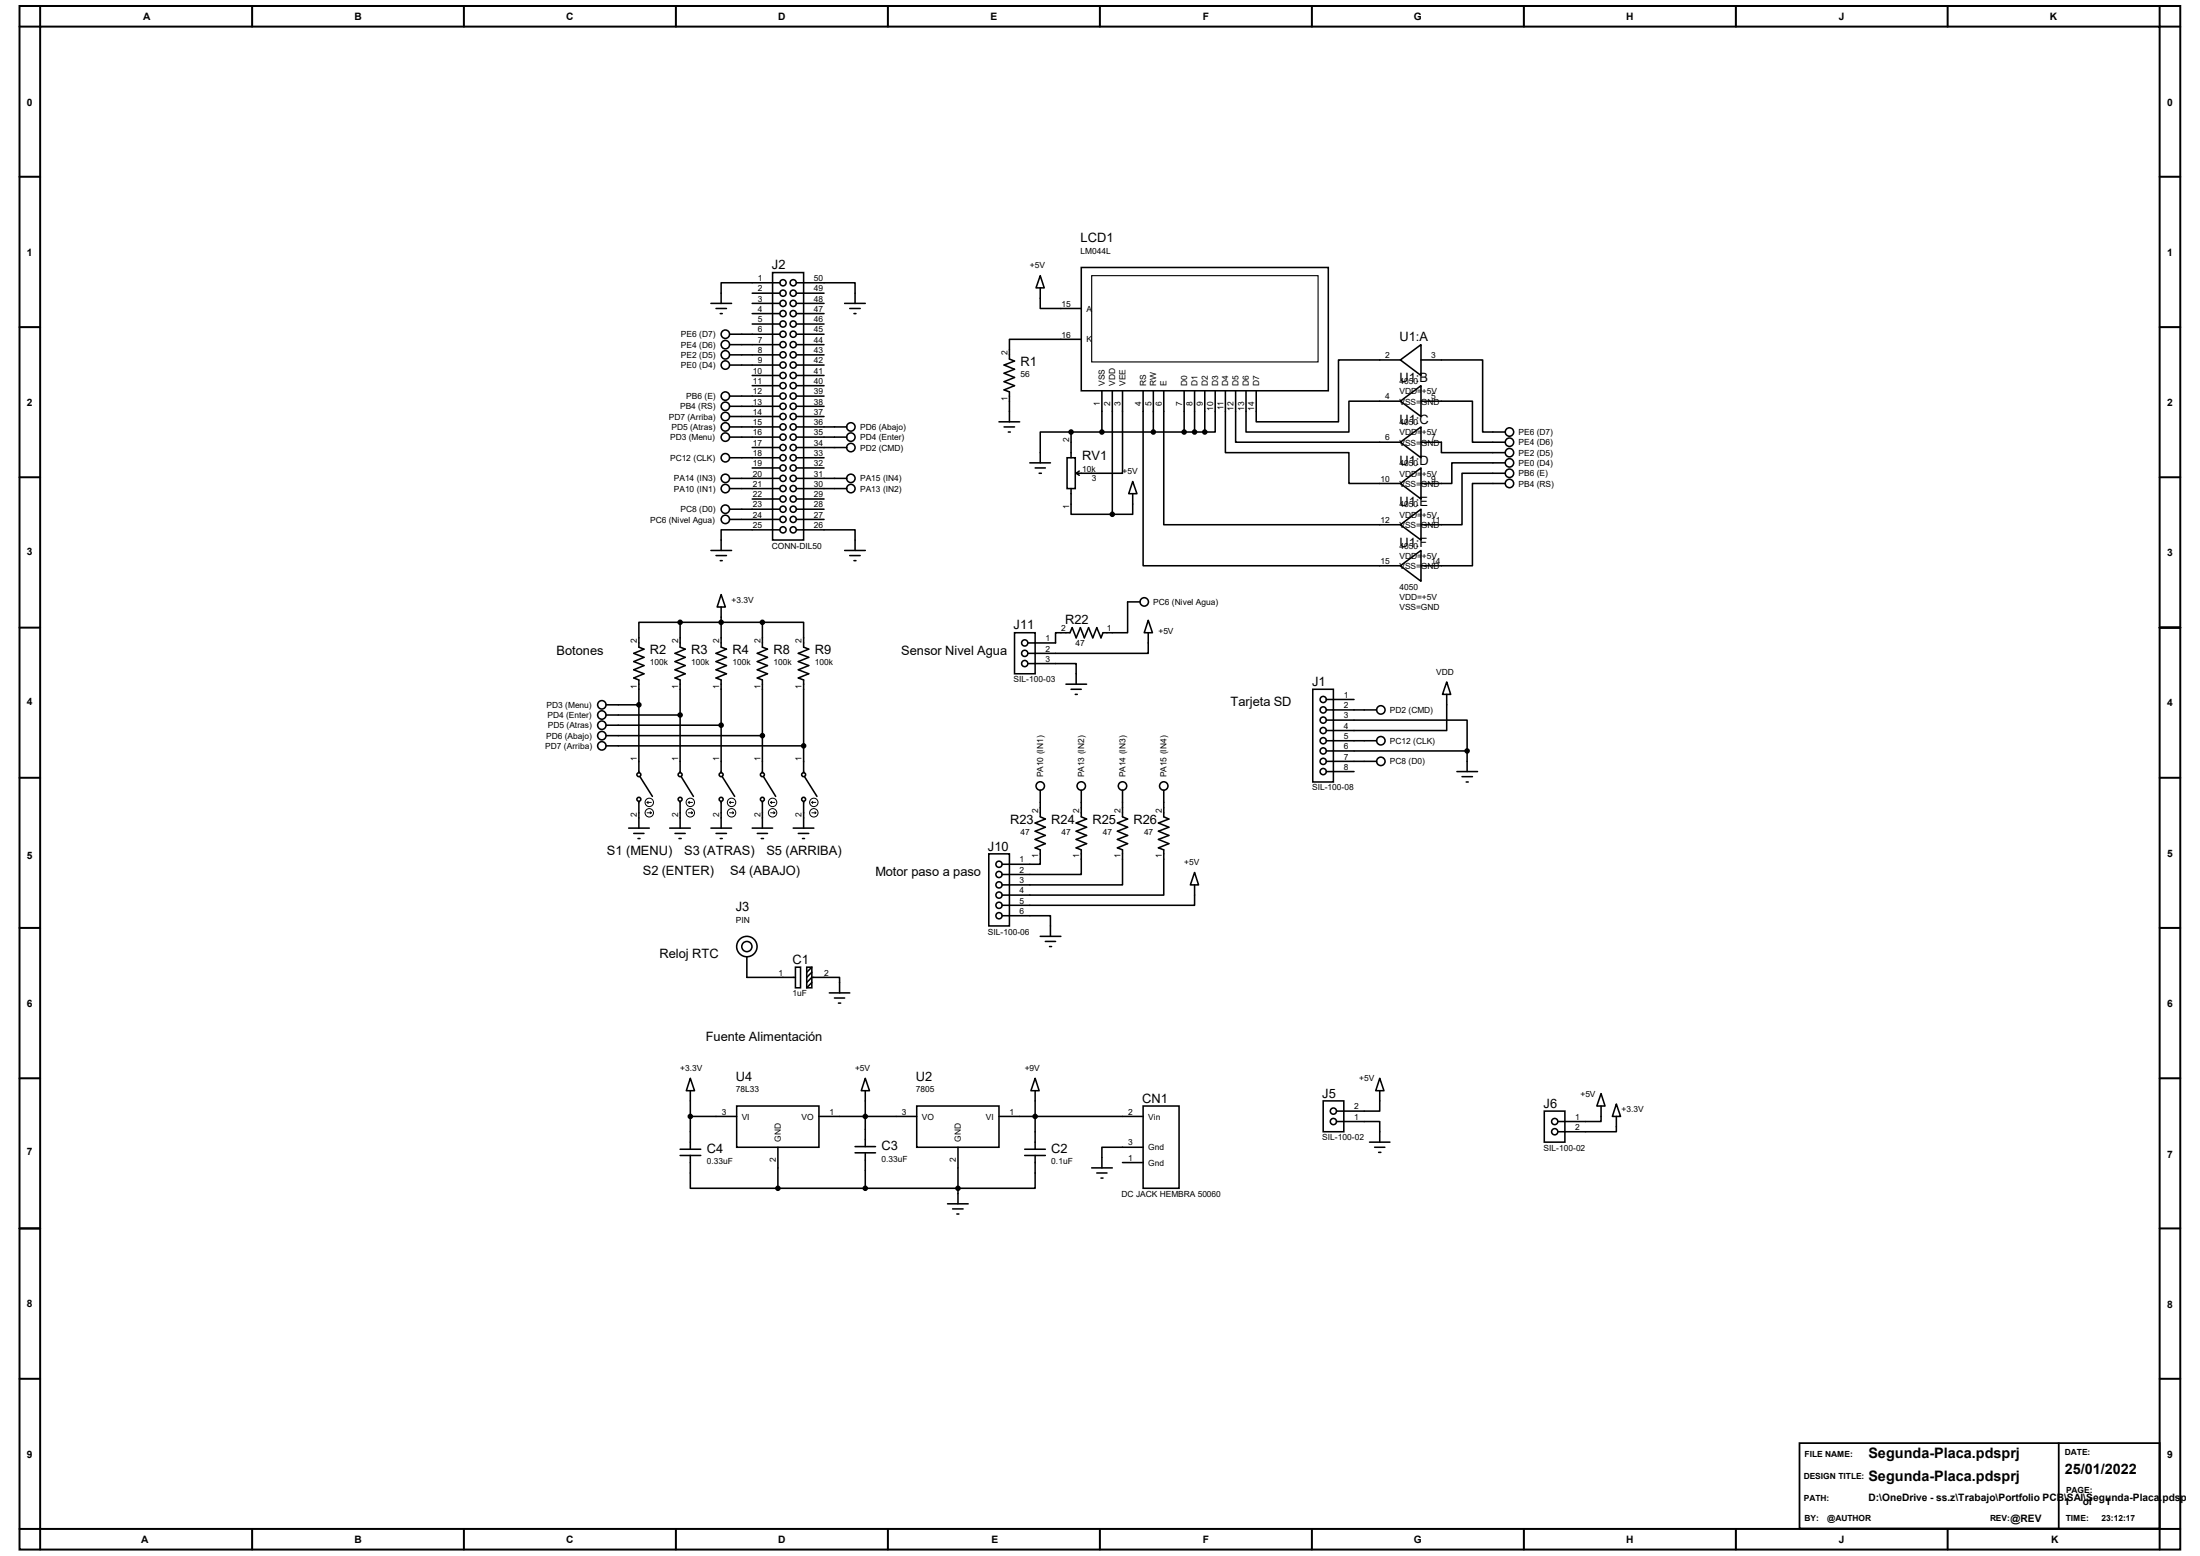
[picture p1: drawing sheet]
<svg xmlns="http://www.w3.org/2000/svg" width="420mm" height="297mm" viewBox="0 0 420 297" stroke-linecap="round" stroke-linejoin="round" font-family="sans-serif">
<g fill="none" stroke="#000" stroke-width=".38">
<path d="M3.7 1.1h412.5v294.7h-412.5zM7.7 5.1h404.6v286.7h-404.6zM7.7 1.1v4h-4M48.1 1.1v4M88.6 1.1v4M129 1.1v4M169.5 1.1v4M210 1.1v4M250.4 1.1v4M290.9 1.1v4M331.4 1.1v4M371.8 1.1v4"/>
<path d="M412.3 1.1v4h3.9M3.7 33.7h4M412.3 33.7h3.9M3.7 62.4h4M412.3 62.4h3.9M3.7 91.1h4M412.3 91.1h3.9M3.7 119.8h4M412.3 119.8h3.9M3.7 148.5h4M412.3 148.5h3.9M3.7 177.1h4"/>
<path d="M412.3 177.1h3.9M3.7 205.8h4M412.3 205.8h3.9M3.7 234.5h4M412.3 234.5h3.9M3.7 263.2h4M412.3 263.2h3.9M3.7 291.8h4v4M48.1 291.8v4M88.6 291.8v4M129 291.8v4M169.5 291.8v4"/>
<path d="M210 291.8v4M250.4 291.8v4M290.9 291.8v4M331.4 291.8v4M371.8 291.8v4M416.2 291.8h-3.9v4"/>
</g>
<path d="M343.5 275.5h68.8v16.3h-68.8zM393 275.5v16.3" fill="none" stroke="#000" stroke-width=".34"/>
<g fill="none" stroke="#000" stroke-width=".3">
<path d="M135.7 57.9h4M136.7 58.9h2M137.5 59.9h.4M143.6 57.9h5.3M143.6 59.9h5.3M143.6 56h5.3M147.5 52h5.9v51.1h-5.9zM148.9 54h-11.2v3.9M152 54h11.2v3.9M152 57.9h5.3M152 59.9h5.3M152 56h5.3"/>
<path d="M161.2 57.9h4M162.2 58.9h2M163 59.9h.4M198.6 52.6l.7 2.3h-1.5zM198.6 54.9v4h7.8M206.4 51.1h47.2v23.5h-47.2zM139.3 75.6h9.6M139.3 77.6h9.6M139.3 63.8h9.6M139.3 65.8h9.6M139.3 67.7h9.6M139.3 69.7h9.6"/>
<path d="M139.3 79.5h9.6M143.6 61.8h5.3M143.6 71.7h5.3M143.6 73.6h5.3M152 75.6h5.3M152 77.6h5.3M152 63.8h5.3M152 65.8h5.3M152 67.7h5.3M152 69.7h5.3M152 79.5h5.3M152 61.8h5.3"/>
<path d="M152 71.7h5.3M152 73.6h5.3M206.4 64.8h-13.7v3.7l1 .4-2 .8 2 .8-2 .7 2 .9-2 .8 2 .7-2 .8 1 .4v5.7M210.4 74.6v7.9M212.3 74.6v23.6M214.3 74.6v15.7h-8.9M218.2 74.6v33.4h49.1M220.2 74.6v7.9M222.2 74.6v25.6h45.1M226.1 74.6v7.9M228 74.6v7.9M230 74.6v7.9"/>
<path d="M232 74.6v7.9h-2M233.9 74.6v11.8h23.6v5.9h9.8M235.9 74.6v9.8h31.4M237.9 74.6v7.9h19.6v-5.9h9.8M267.3 68.7l4-2.9v5.9zM267.3 76.6l4-3v5.9zM267.3 68.7h-11.8v11.8h-15.7v-5.9M271.3 68.7h11.7v13.8h4.4M271.3 76.6h9.8v7.8h6.3M139.3 99.1h9.6M139.3 97.2h9.6M139.3 87.4h9.6"/>
<path d="M139.3 83.4h9.6M139.3 81.5h9.6M139.3 93.3h9.6M139.3 91.3h9.6M143.6 85.4h5.3M143.6 89.3h5.3M143.6 95.2h5.3M152 99.1h5.3M152 97.2h5.3M152 87.4h5.3M152 85.4h9.7M152 83.4h9.7"/>
<path d="M152 81.5h9.7M152 93.3h9.7M152 91.3h9.7M152 89.3h5.3M152 95.2h5.3M190.7 80.5h3.9M191.7 81.5h2M192.5 82.5h.4M196.6 88.3h3.9M197.6 89.3h2M198.4 90.3h.4M203.7 87.4h1.6v5.9h-1.6z"/>
<path d="M204.5 93.3v4.9h7.8M204.5 82.5h-5.9v5.8M204.5 82.5h25.5M204.5 82.5v4.9M205.4 90.3l.6 .4M206 89.9l-.6 .4M216.2 91.9l.8 2.3h-1.5zM216.2 94.2v4h-3.9M267.3 84.4l4-2.9v5.9zM267.3 92.3l4-3v5.9zM271.3 84.4h3.9v2h12.2M287.4 88.3h-10.2v4h-5.9"/>
<path d="M287.4 90.3h-8.3v9.9h-7.8M287.4 92.3h-6.3v15.7h-9.8M129.8 118.8h-7.8v4.7l.9 .4-1.9 .8 1.9 .8-1.9 .8 1.9 .7-1.9 .8 1.9 .8-1.9 .8 1 .4v17.7M129.8 118.8v4.7l1 .4-1.9 .8 1.9 .8-1.9 .8 1.9 .7-1.9 .8 1.9 .8-1.9 .8 .9 .4v17.7M129.8 118.8h15.7M135.7 105.1h4M136.7 106h2M137.5 107h.4M137.7 113.5l.8 2.4h-1.6zM137.7 115.9v7.6l1 .4-2 .8 2 .8-2 .8 2 .7-2 .8 2 .8-2 .8 1 .4v17.7M145.5 118.8h7.9v4.7l1 .4-2 .8 2 .8-2 .8 2 .7-2 .8 2 .8-2 .8 1 .4v17.7M145.5 118.8v4.7l1 .4-1.9 .8 1.9 .8-1.9 .8 1.9 .7-1.9 .8 1.9 .8-1.9 .8 .9 .4v17.7"/>
<path d="M148.9 101.1h-11.2v4M152 101.1h11.2v4M161.2 105.1h4M162.2 106h2M163 107h.4M217.6 114.9h-2.3v5.9h-4.7l-.4 1-.8-2-.8 2-.8-2-.8 2-.8-2-.8 2-.7-2-.4 1h-2.8v1.9h-5.3M219.2 118.4l.8 2.4h-1.6zM267.3 100.2l4-3v5.9zM267.3 108l4-2.9v5.9zM115.7 136.5h14.1M115.7 138.4h22M115.7 134.5h6.3"/>
<path d="M193.7 120.8h3.9v7.8h-3.9zM196.2 126.7h9.2v3.9M203.5 130.6h3.9M204.5 131.6h1.9M205.3 132.5h.4M219.2 120.8v3.9h-23M250.6 131.6h4v17.7h-4zM253.2 137.5h26.9v5.8M253.2 135.5h9.6M253.2 133.5h5.3M276.2 130.2l.7 2.3h-1.5zM276.2 132.5v6.9h-23"/>
<path d="M115.7 140.4h29.8M115.7 142.4h37.7M120 158.1h4M121 159.1h1.9M122 153v5.1M122.2 148.3l2.3 3.7M127.8 158.1h4M128.9 159.1h1.9M129.8 153v5.1M130 148.3l2.4 3.7M135.7 158.1h4M136.7 159.1h2"/>
<path d="M137.7 153v5.1M137.9 148.3l2.4 3.7M143.6 158.1h3.9M144.6 159.1h1.9M145.5 153v5.1M145.8 148.3l2.3 3.7M151.4 158.1h4M152.4 159.1h2M153.4 153v5.1M153.6 148.3l2.4 3.7M198.6 150.8v5.1l1 .4-2 .8 2 .8-2 .8 2 .8-2 .7 2 .8-2 .8 1 .4v2.8h-7.3M206.4 150.8v5.1l1 .4-2 .8 2 .8-2 .8 2 .8-2 .7 2 .8-2 .8 1 .4v4.7h-15.1"/>
<path d="M214.3 150.8v5.1l1 .4-2 .8 2 .8-2 .8 2 .8-2 .7 2 .8-2 .8 1 .4v6.7h-23M222.2 150.8v5.1l.9 .4-2 .8 2 .8-2 .8 2 .8-2 .7 2 .8-2 .8 1.1 .4v8.7h-30.9M253.2 141.4h9.6M253.2 145.3h9.6M253.2 143.3h26.9M253.2 147.3h5.3M278.1 147.3h4M279.1 148.3h2M279.9 149.3h.4M280.1 143.3v4M121.8 160.1h.4M129.6 160.1h.4"/>
<path d="M137.5 160.1h.4M145.3 160.1h.5M153.2 160.1h.4M188.8 163h3.9v13.7h-3.9zM191.3 174.8h9.2v3.9M198.6 178.7h3.9M199.6 179.7h1.9M228 166.5l.8 2.4h-1.6zM228 168.9v3.9h-36.7M142.6 182.6v4h9.2M151.8 184.6h1v4h-1zM154 184.6h1v4h-1z"/>
<path d="M154 187.5l1-.9h5.3v2.9M155 184.6l-1 1M155 185.6l-1 1M155 187.5l-1 1.1M158.3 189.5h3.9M159.3 190.5h1.9M160.1 191.5h.4M200.4 180.7h.3M129.8 219.4h4M131.8 205.8l.8 2.4h-1.6zM131.8 213.1h8.8M131.8 208.2v11.2"/>
<path d="M140.6 211.1h15.7v7.9h-15.7zM148.5 219v7.8M156.3 213.1h18.7M163.2 218.9h3.9M165.2 205.8l.8 2.4h-1.6zM165.2 208.2v10.7M175 211.1h15.7v7.9h-15.7zM182.9 219v10.8M190.7 213.1h27.5M195.6 219.4h4M197.6 205.8l.8 2.4h-1.6zM197.6 208.2v11.2"/>
<path d="M218.2 211.1h6.9v15.7h-6.9zM218.2 219h-7.8v3.9M252.6 210.1h3.9v5.9h-3.9zM255.1 214.1h8.3v3.9M261.5 218h3.8M262.4 219h2M263.2 220h.4M263.4 205.8l.8 2.4h-1.6zM263.4 208.2v3.9h-8.3M294.8 212.1h3.9v5.9h-3.9zM305.6 208.7l.8 2.4h-1.6zM305.6 211.1v3h-8.2"/>
<path d="M308.6 210.7l.8 2.4h-1.6zM308.6 213.1v2.9h-11.2M129.8 220.6h4M131.8 220.6v6.2h16.7M163.2 220h3.9M165.2 220v6.8M180.9 229.8h3.9M181.9 230.8h2M182.7 231.7h.3M195.6 220.6h4M197.6 220.6v6.2h-49.1M208.4 222.9h3.9"/>
<path d="M209.4 223.9h1.9M210.2 224.9h.4M214.3 221.9h3.9"/>
<circle cx="149.5" cy="57.9" r=".59"/>
<circle cx="149.5" cy="54" r=".59"/>
<circle cx="149.5" cy="56" r=".59"/>
<circle cx="149.5" cy="59.9" r=".59"/>
<circle cx="151.4" cy="59.9" r=".59"/>
<circle cx="151.4" cy="54" r=".59"/>
<circle cx="151.4" cy="56" r=".59"/>
<circle cx="151.4" cy="57.9" r=".59"/>
<circle cx="138.5" cy="67.7" r=".8"/>
<circle cx="138.5" cy="65.8" r=".8"/>
<circle cx="138.5" cy="69.7" r=".8"/>
<circle cx="138.5" cy="63.8" r=".8"/>
<circle cx="138.5" cy="77.6" r=".8"/>
<circle cx="138.5" cy="75.6" r=".8"/>
<circle cx="138.5" cy="79.5" r=".8"/>
<circle cx="149.5" cy="61.8" r=".59"/>
<circle cx="149.5" cy="77.6" r=".59"/>
<circle cx="149.5" cy="73.6" r=".59"/>
<circle cx="149.5" cy="69.7" r=".59"/>
<circle cx="149.5" cy="71.7" r=".59"/>
<circle cx="149.5" cy="79.5" r=".59"/>
<circle cx="149.5" cy="63.8" r=".59"/>
<circle cx="149.5" cy="67.7" r=".59"/>
<circle cx="149.5" cy="65.8" r=".59"/>
<circle cx="149.5" cy="75.6" r=".59"/>
<circle cx="151.4" cy="77.6" r=".59"/>
<circle cx="151.4" cy="73.6" r=".59"/>
<circle cx="151.4" cy="61.8" r=".59"/>
<circle cx="151.4" cy="79.5" r=".59"/>
<circle cx="151.4" cy="69.7" r=".59"/>
<circle cx="151.4" cy="65.8" r=".59"/>
<circle cx="151.4" cy="63.8" r=".59"/>
<circle cx="151.4" cy="67.7" r=".59"/>
<circle cx="151.4" cy="71.7" r=".59"/>
<circle cx="151.4" cy="75.6" r=".59"/>
<circle cx="138.5" cy="87.4" r=".8"/>
<circle cx="138.5" cy="99.1" r=".8"/>
<circle cx="138.5" cy="83.4" r=".8"/>
<circle cx="138.5" cy="93.3" r=".8"/>
<circle cx="138.5" cy="97.2" r=".8"/>
<circle cx="138.5" cy="81.5" r=".8"/>
<circle cx="138.5" cy="91.3" r=".8"/>
<circle cx="149.5" cy="97.2" r=".59"/>
<circle cx="149.5" cy="87.4" r=".59"/>
<circle cx="149.5" cy="91.3" r=".59"/>
<circle cx="149.5" cy="85.4" r=".59"/>
<circle cx="149.5" cy="89.3" r=".59"/>
<circle cx="149.5" cy="81.5" r=".59"/>
<circle cx="149.5" cy="83.4" r=".59"/>
<circle cx="149.5" cy="93.3" r=".59"/>
<circle cx="149.5" cy="99.1" r=".59"/>
<circle cx="149.5" cy="95.2" r=".59"/>
<circle cx="151.4" cy="97.2" r=".59"/>
<circle cx="151.4" cy="81.5" r=".59"/>
<circle cx="151.4" cy="87.4" r=".59"/>
<circle cx="151.4" cy="91.3" r=".59"/>
<circle cx="151.4" cy="93.3" r=".59"/>
<circle cx="151.4" cy="85.4" r=".59"/>
<circle cx="151.4" cy="89.3" r=".59"/>
<circle cx="151.4" cy="83.4" r=".59"/>
<circle cx="151.4" cy="99.1" r=".59"/>
<circle cx="151.4" cy="95.2" r=".59"/>
<circle cx="162.4" cy="83.4" r=".8"/>
<circle cx="162.4" cy="93.3" r=".8"/>
<circle cx="162.4" cy="91.3" r=".8"/>
<circle cx="162.4" cy="85.4" r=".8"/>
<circle cx="162.4" cy="81.5" r=".8"/>
<circle cx="288.2" cy="82.5" r=".8"/>
<circle cx="288.2" cy="84.4" r=".8"/>
<circle cx="288.2" cy="86.4" r=".8"/>
<circle cx="288.2" cy="88.3" r=".8"/>
<circle cx="288.2" cy="92.3" r=".8"/>
<circle cx="288.2" cy="90.3" r=".8"/>
<circle cx="149.5" cy="101.1" r=".59"/>
<circle cx="151.4" cy="101.1" r=".59"/>
<circle cx="218.4" cy="114.9" r=".8"/>
<circle cx="114.9" cy="138.4" r=".8"/>
<circle cx="114.9" cy="136.5" r=".8"/>
<circle cx="114.9" cy="134.5" r=".8"/>
<circle cx="195.6" cy="124.7" r=".59"/>
<circle cx="195.6" cy="122.7" r=".59"/>
<circle cx="195.6" cy="126.7" r=".59"/>
<circle cx="252.6" cy="135.5" r=".59"/>
<circle cx="252.6" cy="133.5" r=".59"/>
<circle cx="252.6" cy="139.4" r=".59"/>
<circle cx="252.6" cy="137.5" r=".59"/>
<circle cx="263.6" cy="135.5" r=".8"/>
<circle cx="114.9" cy="142.4" r=".8"/>
<circle cx="114.9" cy="140.4" r=".8"/>
<circle cx="122" cy="147.9" r=".38"/>
<circle cx="122" cy="152.6" r=".38"/>
<circle cx="129.8" cy="152.6" r=".38"/>
<circle cx="129.8" cy="147.9" r=".38"/>
<circle cx="137.7" cy="152.6" r=".38"/>
<circle cx="137.7" cy="147.9" r=".38"/>
<circle cx="145.5" cy="152.6" r=".38"/>
<circle cx="145.5" cy="147.9" r=".38"/>
<circle cx="153.4" cy="147.9" r=".38"/>
<circle cx="153.4" cy="152.6" r=".38"/>
<circle cx="198.6" cy="150" r=".8"/>
<circle cx="206.4" cy="150" r=".8"/>
<circle cx="214.3" cy="150" r=".8"/>
<circle cx="222.2" cy="150" r=".8"/>
<circle cx="252.6" cy="145.3" r=".59"/>
<circle cx="252.6" cy="147.3" r=".59"/>
<circle cx="252.6" cy="141.4" r=".59"/>
<circle cx="252.6" cy="143.3" r=".59"/>
<circle cx="263.6" cy="141.4" r=".8"/>
<circle cx="263.6" cy="145.3" r=".8"/>
<circle cx="190.7" cy="170.9" r=".59"/>
<circle cx="190.7" cy="166.9" r=".59"/>
<circle cx="190.7" cy="168.9" r=".59"/>
<circle cx="190.7" cy="172.8" r=".59"/>
<circle cx="190.7" cy="174.8" r=".59"/>
<circle cx="190.7" cy="165" r=".59"/>
<circle cx="142.6" cy="180.7" r=".97"/>
<circle cx="142.6" cy="180.7" r="1.95"/>
<circle cx="254.6" cy="214.1" r=".59"/>
<circle cx="254.6" cy="212.1" r=".59"/>
<circle cx="296.8" cy="216" r=".59"/>
<circle cx="296.8" cy="214.1" r=".59"/>
</g>
<path d="M208.4 52.6h43.2v16.5h-43.2z" fill="none" stroke="#000" stroke-width=".21"/>
<g fill="#000" stroke="#000" stroke-width=".3">
<circle cx="204.5" cy="82.5" r=".38"/>
<circle cx="210.4" cy="82.5" r=".38"/>
<circle cx="212.3" cy="98.2" r=".38"/>
<circle cx="220.2" cy="82.5" r=".38"/>
<circle cx="226.1" cy="82.5" r=".38"/>
<circle cx="228" cy="82.5" r=".38"/>
<circle cx="230" cy="82.5" r=".38"/>
<circle cx="129.8" cy="118.8" r=".38"/>
<circle cx="137.7" cy="118.8" r=".38"/>
<circle cx="145.5" cy="118.8" r=".38"/>
<circle cx="122" cy="134.5" r=".38"/>
<circle cx="129.8" cy="136.5" r=".38"/>
<circle cx="137.7" cy="138.4" r=".38"/>
<circle cx="145.5" cy="140.4" r=".38"/>
<circle cx="153.4" cy="142.4" r=".38"/>
<circle cx="280.1" cy="143.3" r=".38"/>
<circle cx="131.8" cy="213.1" r=".38"/>
<circle cx="165.2" cy="213.1" r=".38"/>
<circle cx="197.6" cy="213.1" r=".38"/>
<circle cx="148.5" cy="226.8" r=".38"/>
<circle cx="165.2" cy="226.8" r=".38"/>
<circle cx="182.9" cy="226.8" r=".38"/>
</g>
<g fill="none" stroke="#000" stroke-width=".19">
<path d="M123.5 153.2h.8M123.5 155.2h.8M123.5 153.2l.2 .2M123.7 153l-.2 .2M124.1 154.9l.2 .3M124.3 155.2l-.2 .1M131.4 153.2l.2 .2M131.4 153.2h.8M131.4 155.2h.8M131.6 153l-.2 .2M132 154.9l.2 .3M132.2 155.2l-.2 .1"/>
<path d="M139.3 153.2h.7M139.3 155.2h.7M139.3 153.2l.1 .2M139.4 153l-.1 .2M139.9 154.9l.1 .3M140 155.2l-.1 .1M147.1 153.2h.8M147.1 155.2h.8M147.1 153.2l.2 .2M147.3 153l-.2 .2M147.7 154.9l.2 .3M147.9 155.2l-.2 .1"/>
<path d="M155 153.2h.7M155 155.2h.7M155 153.2l.2 .2M155.2 153l-.2 .2M155.6 154.9l.1 .3M155.7 155.2l-.1 .1"/>
<circle cx="124" cy="153.2" r=".8"/>
<circle cx="124" cy="155.2" r=".8"/>
<circle cx="131.8" cy="155.2" r=".8"/>
<circle cx="131.8" cy="153.2" r=".8"/>
<circle cx="139.7" cy="153.2" r=".8"/>
<circle cx="139.7" cy="155.2" r=".8"/>
<circle cx="147.5" cy="155.2" r=".8"/>
<circle cx="147.5" cy="153.2" r=".8"/>
<circle cx="155.4" cy="155.2" r=".8"/>
<circle cx="155.4" cy="153.2" r=".8"/>
</g>
<g font-size="2.8">
<text x="356.7" y="278.3">Segunda-Placa.pdsprj</text>
<text x="394.2" y="281.4">25/01/2022</text>
<text x="356.7" y="282.8">Segunda-Placa.pdsprj</text>
</g>
<g font-size="2.5">
<text x="206.3" y="46.2">LCD1</text>
<text x="147.4" y="51.4">J2</text>
<text x="267.2" y="65.2">U1:A</text>
<text x="194.8" y="69.8">R1</text>
<text x="267.2" y="73">U1:B</text>
<text x="267.2" y="80.9">U1:C</text>
<text x="206.6" y="87.7">RV1</text>
<text x="267.2" y="88.7">U1:D</text>
<text x="267.2" y="96.6">U1:E</text>
<text x="267.2" y="104.4">U1:F</text>
<text x="203.3" y="119.2">R22</text>
<text x="106.3" y="125">Botones</text>
<text x="124.1" y="124.8">R2</text>
<text x="132" y="124.8">R3</text>
<text x="139.8" y="124.8">R4</text>
<text x="147.7" y="124.8">R8</text>
<text x="155.5" y="124.8">R9</text>
<text x="172" y="125">Sensor Nivel Agua</text>
<text x="193.5" y="120.1">J11</text>
<text x="250.5" y="130.9">J1</text>
<text x="234.9" y="134.8">Tarjeta SD</text>
<text x="192.8" y="157.2">R23</text>
<text x="200.7" y="157.2">R24</text>
<text x="208.6" y="157.2">R25</text>
<text x="216.4" y="157.2">R26</text>
<text x="115.9" y="163.1">S1 (MENU)</text>
<text x="122.7" y="167">S2 (ENTER)</text>
<text x="130.6" y="163.1">S3 (ATRAS)</text>
<text x="139.4" y="167">S4 (ABAJO)</text>
<text x="146.3" y="163.1">S5 (ARRIBA)</text>
<text x="167.1" y="167.2">Motor paso a paso</text>
<text x="188.6" y="162.4">J10</text>
<text x="140.5" y="173.9">J3</text>
<text x="125.9" y="182.9">Reloj RTC</text>
<text x="151.3" y="184">C1</text>
<text x="134.7" y="198.6">Fuente Alimentación</text>
<text x="140.5" y="206.3">U4</text>
<text x="174.8" y="206.3">U2</text>
<text x="252.4" y="209.5">J5</text>
<text x="218.1" y="210.5">CN1</text>
<text x="294.7" y="211.5">J6</text>
<text x="134.9" y="220.1">C4</text>
<text x="168.3" y="219.6">C3</text>
<text x="200.7" y="220.1">C2</text>
</g>
<g font-size="1.9">
<text x="27.3" y="3.8">A</text>
<text x="67.7" y="3.8">B</text>
<text x="108.1" y="3.8">C</text>
<text x="148.5" y="3.8">D</text>
<text x="189.1" y="3.8">E</text>
<text x="229.6" y="3.8">F</text>
<text x="269.9" y="3.8">G</text>
<text x="310.4" y="3.8">H</text>
<text x="351" y="3.8">J</text>
<text x="391.3" y="3.8">K</text>
<text x="5.1" y="20.2">0</text>
<text x="413.7" y="20.2">0</text>
<text x="5.1" y="48.8">1</text>
<text x="413.7" y="48.8">1</text>
<text x="5.1" y="77.5">2</text>
<text x="413.7" y="77.5">2</text>
<text x="5.1" y="106">3</text>
<text x="413.7" y="106.2">3</text>
<text x="5.1" y="134.7">4</text>
<text x="413.7" y="134.8">4</text>
<text x="5.1" y="163.9">5</text>
<text x="413.7" y="163.5">5</text>
<text x="5.1" y="192.2">6</text>
<text x="413.7" y="192.2">6</text>
<text x="5.1" y="220.5">7</text>
<text x="413.7" y="221.1">7</text>
<text x="5.1" y="249.6">8</text>
<text x="413.7" y="249.8">8</text>
<text x="5.1" y="278.2">9</text>
<text x="413.7" y="278.2">9</text>
<text x="356.7" y="286.6">D:\OneDrive - ss.z\Trabajo\Portfolio PCB\SAI\Segunda-Placa.pdsprj</text>
<text x="394.1" y="287.4">1</text>
<text x="397.6" y="287.4">of</text>
<text x="401.9" y="287.4">1</text>
<text x="383.8" y="290.5">@REV</text>
<text x="27" y="294.6">A</text>
<text x="67.6" y="294.6">B</text>
<text x="108.1" y="294.6">C</text>
<text x="148.6" y="294.6">D</text>
<text x="189.3" y="294.6">E</text>
<text x="229.6" y="294.6">F</text>
<text x="269.9" y="294.6">G</text>
<text x="310.4" y="294.6">H</text>
<text x="351" y="294.6">J</text>
<text x="391.5" y="294.6">K</text>
</g>
<g font-size="1.6">
<text x="144.7" y="53.6">1</text>
<text x="155.4" y="53.6">50</text>
<text x="196.6" y="51.2">+5V</text>
<text x="206.3" y="48.4">LM044L</text>
<text x="144.7" y="55.6">2</text>
<text x="144.7" y="57.6">3</text>
<text x="144.7" y="59.5">4</text>
<text x="155.4" y="55.6">49</text>
<text x="155.4" y="57.6">48</text>
<text x="155.4" y="59.5">47</text>
<text x="202.6" y="58.5">15</text>
<text x="207.4" y="59.5">A</text>
<text x="130" y="64.4">PE6 (D7)</text>
<text x="144.7" y="61.5">5</text>
<text x="144.7" y="63.5">6</text>
<text x="144.7" y="65.4">7</text>
<text x="155.4" y="61.5">46</text>
<text x="155.4" y="63.5">45</text>
<text x="155.4" y="65.4">44</text>
<text x="202.6" y="64.4">16</text>
<text x="207.4" y="65.4">K</text>
<text x="130" y="66.4">PE4 (D6)</text>
<text x="130" y="68.3">PE2 (D5)</text>
<text x="130" y="70.3">PE0 (D4)</text>
<text x="143.7" y="71.3">10</text>
<text x="144.7" y="67.4">8</text>
<text x="144.7" y="69.3">9</text>
<text x="155.4" y="67.4">43</text>
<text x="155.4" y="69.3">42</text>
<text x="155.4" y="71.3">41</text>
<text x="192.3" y="67.7" transform="rotate(-90 192.3 67.7)">2</text>
<text x="264.5" y="68.4">2</text>
<text x="273.2" y="68.4">3</text>
<text x="131" y="76.2">PB6 (E)</text>
<text x="143.7" y="73.3">11</text>
<text x="143.7" y="75.3">12</text>
<text x="143.7" y="77.2">13</text>
<text x="155.4" y="73.3">40</text>
<text x="155.4" y="75.3">39</text>
<text x="155.4" y="77.2">38</text>
<text x="192.3" y="76.5" transform="rotate(-90 192.3 76.5)">1</text>
<text x="194.8" y="72">56</text>
<text x="210" y="77.5" transform="rotate(-90 210 77.5)">1</text>
<text x="210.9" y="73.6" transform="rotate(-90 210.9 73.6)">VSS</text>
<text x="212" y="77.5" transform="rotate(-90 212 77.5)">2</text>
<text x="212.9" y="73.6" transform="rotate(-90 212.9 73.6)">VDD</text>
<text x="213.9" y="77.5" transform="rotate(-90 213.9 77.5)">3</text>
<text x="214.8" y="73.6" transform="rotate(-90 214.8 73.6)">VEE</text>
<text x="217.9" y="77.5" transform="rotate(-90 217.9 77.5)">4</text>
<text x="218.8" y="73.6" transform="rotate(-90 218.8 73.6)">RS</text>
<text x="219.8" y="77.5" transform="rotate(-90 219.8 77.5)">5</text>
<text x="220.7" y="73.6" transform="rotate(-90 220.7 73.6)">RW</text>
<text x="221.8" y="77.5" transform="rotate(-90 221.8 77.5)">6</text>
<text x="222.7" y="73.6" transform="rotate(-90 222.7 73.6)">E</text>
<text x="225.7" y="77.5" transform="rotate(-90 225.7 77.5)">7</text>
<text x="226.6" y="73.6" transform="rotate(-90 226.6 73.6)">D0</text>
<text x="227.7" y="77.5" transform="rotate(-90 227.7 77.5)">8</text>
<text x="228.6" y="73.6" transform="rotate(-90 228.6 73.6)">D1</text>
<text x="229.6" y="77.5" transform="rotate(-90 229.6 77.5)">9</text>
<text x="230.6" y="73.6" transform="rotate(-90 230.6 73.6)">D2</text>
<text x="232.5" y="73.6" transform="rotate(-90 232.5 73.6)">D3</text>
<text x="234.5" y="73.6" transform="rotate(-90 234.5 73.6)">D4</text>
<text x="236.4" y="73.6" transform="rotate(-90 236.4 73.6)">D5</text>
<text x="238.4" y="73.6" transform="rotate(-90 238.4 73.6)">D6</text>
<text x="240.4" y="73.6" transform="rotate(-90 240.4 73.6)">D7</text>
<text x="264.5" y="76.2">4</text>
<text x="267.2" y="73.3">4050</text>
<text x="267.2" y="75.3">VDD=+5V</text>
<text x="267.2" y="77.2">VSS=GND</text>
<text x="273.2" y="76.2">5</text>
<text x="127.7" y="80.1">PD7 (Arriba)</text>
<text x="128.2" y="82.1">PD5 (Atras)</text>
<text x="129.8" y="78.1">PB4 (RS)</text>
<text x="143.7" y="79.2">14</text>
<text x="143.7" y="81.2">15</text>
<text x="143.7" y="83.1">16</text>
<text x="155.4" y="79.2">37</text>
<text x="155.4" y="81.2">36</text>
<text x="155.4" y="83.1">35</text>
<text x="164.2" y="82.1">PD6 (Abajo)</text>
<text x="231.6" y="78.4" transform="rotate(-90 231.6 78.4)">10</text>
<text x="233.6" y="78.3" transform="rotate(-90 233.6 78.3)">11</text>
<text x="235.5" y="78.4" transform="rotate(-90 235.5 78.4)">12</text>
<text x="237.5" y="78.4" transform="rotate(-90 237.5 78.4)">13</text>
<text x="239.4" y="78.4" transform="rotate(-90 239.4 78.4)">14</text>
<text x="267.2" y="81.2">4050</text>
<text x="267.2" y="83.1">VDD=+5V</text>
<text x="289.9" y="83.1">PE6 (D7)</text>
<text x="127.9" y="88">PC12 (CLK)</text>
<text x="127.9" y="84">PD3 (Menu)</text>
<text x="143.7" y="85.1">17</text>
<text x="143.7" y="87">18</text>
<text x="143.7" y="89">19</text>
<text x="155.4" y="85.1">34</text>
<text x="155.4" y="87">33</text>
<text x="155.4" y="89">32</text>
<text x="164.2" y="86">PD2 (CMD)</text>
<text x="164.2" y="84">PD4 (Enter)</text>
<text x="204.1" y="84.4" transform="rotate(-90 204.1 84.4)">2</text>
<text x="264.5" y="84.1">6</text>
<text x="267.2" y="85.1">VSS=GND</text>
<text x="267.2" y="89">4050</text>
<text x="273.2" y="84.1">7</text>
<text x="289.9" y="85">PE4 (D6)</text>
<text x="289.9" y="87">PE2 (D5)</text>
<text x="289.9" y="88.9">PE0 (D4)</text>
<text x="128.7" y="93.9">PA10 (IN1)</text>
<text x="128.7" y="91.9">PA14 (IN3)</text>
<text x="143.7" y="91">20</text>
<text x="143.7" y="92.9">21</text>
<text x="143.7" y="94.9">22</text>
<text x="155.4" y="91">31</text>
<text x="155.4" y="92.9">30</text>
<text x="155.4" y="94.9">29</text>
<text x="164.2" y="93.9">PA13 (IN2)</text>
<text x="164.2" y="91.9">PA15 (IN4)</text>
<text x="206.6" y="90">10k</text>
<text x="208.4" y="91.8">3</text>
<text x="214.3" y="90.5">+5V</text>
<text x="263.5" y="91.9">10</text>
<text x="267.2" y="91">VDD=+5V</text>
<text x="267.2" y="92.9">VSS=GND</text>
<text x="273.2" y="91.9">9</text>
<text x="289.9" y="90.9">PB6 (E)</text>
<text x="289.9" y="92.9">PB4 (RS)</text>
<text x="124.1" y="99.7">PC6 (Nivel Agua)</text>
<text x="129.9" y="97.8">PC8 (D0)</text>
<text x="143.7" y="96.9">23</text>
<text x="143.7" y="98.8">24</text>
<text x="143.7" y="100.8">25</text>
<text x="155.4" y="96.9">28</text>
<text x="155.4" y="98.8">27</text>
<text x="155.4" y="100.8">26</text>
<text x="204.1" y="97.1" transform="rotate(-90 204.1 97.1)">1</text>
<text x="263.5" y="99.8">12</text>
<text x="267.2" y="96.9">4050</text>
<text x="267.2" y="98.8">VDD=+5V</text>
<text x="267.2" y="100.8">VSS=GND</text>
<text x="273.2" y="99.8">11</text>
<text x="147.4" y="104.7">CONN-DIL50</text>
<text x="263.5" y="107.7">15</text>
<text x="267.2" y="104.7">4050</text>
<text x="267.2" y="106.7">VDD=+5V</text>
<text x="273.2" y="107.7">14</text>
<text x="267.2" y="108.7">VSS=GND</text>
<text x="267.2" y="112.6">4050</text>
<text x="139.7" y="115.1">+3.3V</text>
<text x="220.2" y="115.5">PC6 (Nivel Agua)</text>
<text x="267.2" y="114.6">VDD=+5V</text>
<text x="267.2" y="116.5">VSS=GND</text>
<text x="121.6" y="122.7" transform="rotate(-90 121.6 122.7)">2</text>
<text x="129.5" y="122.7" transform="rotate(-90 129.5 122.7)">2</text>
<text x="137.3" y="122.7" transform="rotate(-90 137.3 122.7)">2</text>
<text x="145.2" y="122.7" transform="rotate(-90 145.2 122.7)">2</text>
<text x="153" y="122.7" transform="rotate(-90 153 122.7)">2</text>
<text x="199.6" y="122.4">1</text>
<text x="199.6" y="124.4">2</text>
<text x="202.6" y="120.4">2</text>
<text x="205.3" y="123.4">47</text>
<text x="211.3" y="120.4">1</text>
<text x="221.1" y="120.9">+5V</text>
<text x="121.6" y="131.5" transform="rotate(-90 121.6 131.5)">1</text>
<text x="124.1" y="127">100k</text>
<text x="129.5" y="131.5" transform="rotate(-90 129.5 131.5)">1</text>
<text x="132" y="127">100k</text>
<text x="137.3" y="131.5" transform="rotate(-90 137.3 131.5)">1</text>
<text x="139.8" y="127">100k</text>
<text x="145.2" y="131.5" transform="rotate(-90 145.2 131.5)">1</text>
<text x="147.7" y="127">100k</text>
<text x="153" y="131.5" transform="rotate(-90 153 131.5)">1</text>
<text x="155.5" y="127">100k</text>
<text x="193.5" y="130.3">SIL-100-03</text>
<text x="199.6" y="126.3">3</text>
<text x="274.2" y="128.8">VDD</text>
<text x="104.4" y="135.1">PD3 (Menu)</text>
<text x="104.5" y="137.1">PD4 (Enter)</text>
<text x="256.5" y="133.2">1</text>
<text x="256.5" y="135.2">2</text>
<text x="256.5" y="137.1">3</text>
<text x="265.3" y="136.1">PD2 (CMD)</text>
<text x="104.1" y="143">PD7 (Arriba)</text>
<text x="104.3" y="141">PD6 (Abajo)</text>
<text x="104.6" y="139">PD5 (Atras)</text>
<text x="256.5" y="139.1">4</text>
<text x="256.5" y="141.1">5</text>
<text x="256.5" y="143">6</text>
<text x="265.3" y="142">PC12 (CLK)</text>
<text x="121.6" y="145.3" transform="rotate(-90 121.6 145.3)">1</text>
<text x="129.5" y="145.3" transform="rotate(-90 129.5 145.3)">1</text>
<text x="137.3" y="145.3" transform="rotate(-90 137.3 145.3)">1</text>
<text x="145.2" y="145.3" transform="rotate(-90 145.2 145.3)">1</text>
<text x="153" y="145.3" transform="rotate(-90 153 145.3)">1</text>
<text x="199.1" y="148.2" transform="rotate(-90 199.1 148.2)">PA10 (IN1)</text>
<text x="207" y="148.2" transform="rotate(-90 207 148.2)">PA13 (IN2)</text>
<text x="214.8" y="148.2" transform="rotate(-90 214.8 148.2)">PA14 (IN3)</text>
<text x="222.7" y="148.2" transform="rotate(-90 222.7 148.2)">PA15 (IN4)</text>
<text x="256.5" y="145">7</text>
<text x="256.5" y="146.9">8</text>
<text x="265.3" y="145.9">PC8 (D0)</text>
<text x="198.2" y="155.1" transform="rotate(-90 198.2 155.1)">2</text>
<text x="206" y="155.1" transform="rotate(-90 206 155.1)">2</text>
<text x="213.9" y="155.1" transform="rotate(-90 213.9 155.1)">2</text>
<text x="221.8" y="155.1" transform="rotate(-90 221.8 155.1)">2</text>
<text x="250.5" y="150.9">SIL-100-08</text>
<text x="121.6" y="156" transform="rotate(-90 121.6 156)">2</text>
<text x="129.5" y="156" transform="rotate(-90 129.5 156)">2</text>
<text x="137.3" y="156" transform="rotate(-90 137.3 156)">2</text>
<text x="145.2" y="156" transform="rotate(-90 145.2 156)">2</text>
<text x="153" y="156" transform="rotate(-90 153 156)">2</text>
<text x="194.8" y="159.4">47</text>
<text x="202.6" y="159.4">47</text>
<text x="210.5" y="159.4">47</text>
<text x="218.4" y="159.4">47</text>
<text x="194.6" y="164.6">1</text>
<text x="194.6" y="166.6">2</text>
<text x="198.2" y="163.9" transform="rotate(-90 198.2 163.9)">1</text>
<text x="206" y="163.9" transform="rotate(-90 206 163.9)">1</text>
<text x="213.9" y="163.9" transform="rotate(-90 213.9 163.9)">1</text>
<text x="221.8" y="163.9" transform="rotate(-90 221.8 163.9)">1</text>
<text x="226.1" y="165.1">+5V</text>
<text x="194.6" y="168.6">3</text>
<text x="194.6" y="170.5">4</text>
<text x="194.6" y="172.5">5</text>
<text x="140.5" y="176.1">PIN</text>
<text x="188.6" y="178.4">SIL-100-06</text>
<text x="194.6" y="174.5">6</text>
<text x="148.6" y="186.2">1</text>
<text x="151.3" y="190.2">1uF</text>
<text x="157.3" y="186.2">2</text>
<text x="129.8" y="204.4">+3.3V</text>
<text x="140.5" y="208.5">78L33</text>
<text x="163.2" y="204.4">+5V</text>
<text x="174.8" y="208.5">7805</text>
<text x="195.6" y="204.4">+9V</text>
<text x="259.5" y="206.4">+5V</text>
<text x="301.7" y="209.3">+5V</text>
<text x="137.8" y="212.8">3</text>
<text x="141.6" y="213.7">VI</text>
<text x="153" y="213.7">VO</text>
<text x="158.3" y="212.8">1</text>
<text x="172.2" y="212.8">3</text>
<text x="176" y="213.7">VO</text>
<text x="188.2" y="213.7">VI</text>
<text x="192.7" y="212.8">1</text>
<text x="215.3" y="212.8">2</text>
<text x="219.2" y="213.7">Vin</text>
<text x="258.5" y="213.7">1</text>
<text x="258.5" y="211.8">2</text>
<text x="300.7" y="213.7">1</text>
<text x="300.7" y="215.7">2</text>
<text x="309.5" y="212.3">+3.3V</text>
<text x="148.1" y="221.8" transform="rotate(-90 148.1 221.8)">2</text>
<text x="149.1" y="218" transform="rotate(-90 149.1 218)">GND</text>
<text x="168.3" y="221.8">0.33uF</text>
<text x="182.5" y="221.8" transform="rotate(-90 182.5 221.8)">2</text>
<text x="183.4" y="218" transform="rotate(-90 183.4 218)">GND</text>
<text x="215.3" y="221.6">1</text>
<text x="215.3" y="218.7">3</text>
<text x="219.2" y="219.6">Gnd</text>
<text x="252.4" y="217.7">SIL-100-02</text>
<text x="294.7" y="219.6">SIL-100-02</text>
<text x="134.9" y="222.2">0.33uF</text>
<text x="200.7" y="222.2">0.1uF</text>
<text x="219.2" y="222.5">Gnd</text>
<text x="214.1" y="228.5">DC JACK HEMBRA 50060</text>
<text x="344.5" y="278.1">FILE NAME:</text>
<text x="394.2" y="277.7">DATE:</text>
<text x="344.3" y="282.4">DESIGN TITLE:</text>
<text x="344.4" y="286.5">PATH:</text>
<text x="394.4" y="285">PAGE:</text>
<text x="344.5" y="290.3">BY:</text>
<text x="348.8" y="290.3">@AUTHOR</text>
<text x="379.9" y="290.4">REV:</text>
<text x="394.4" y="290.4">TIME:</text>
<text x="401.2" y="290.4">23:12:17</text>
</g>
</svg>
